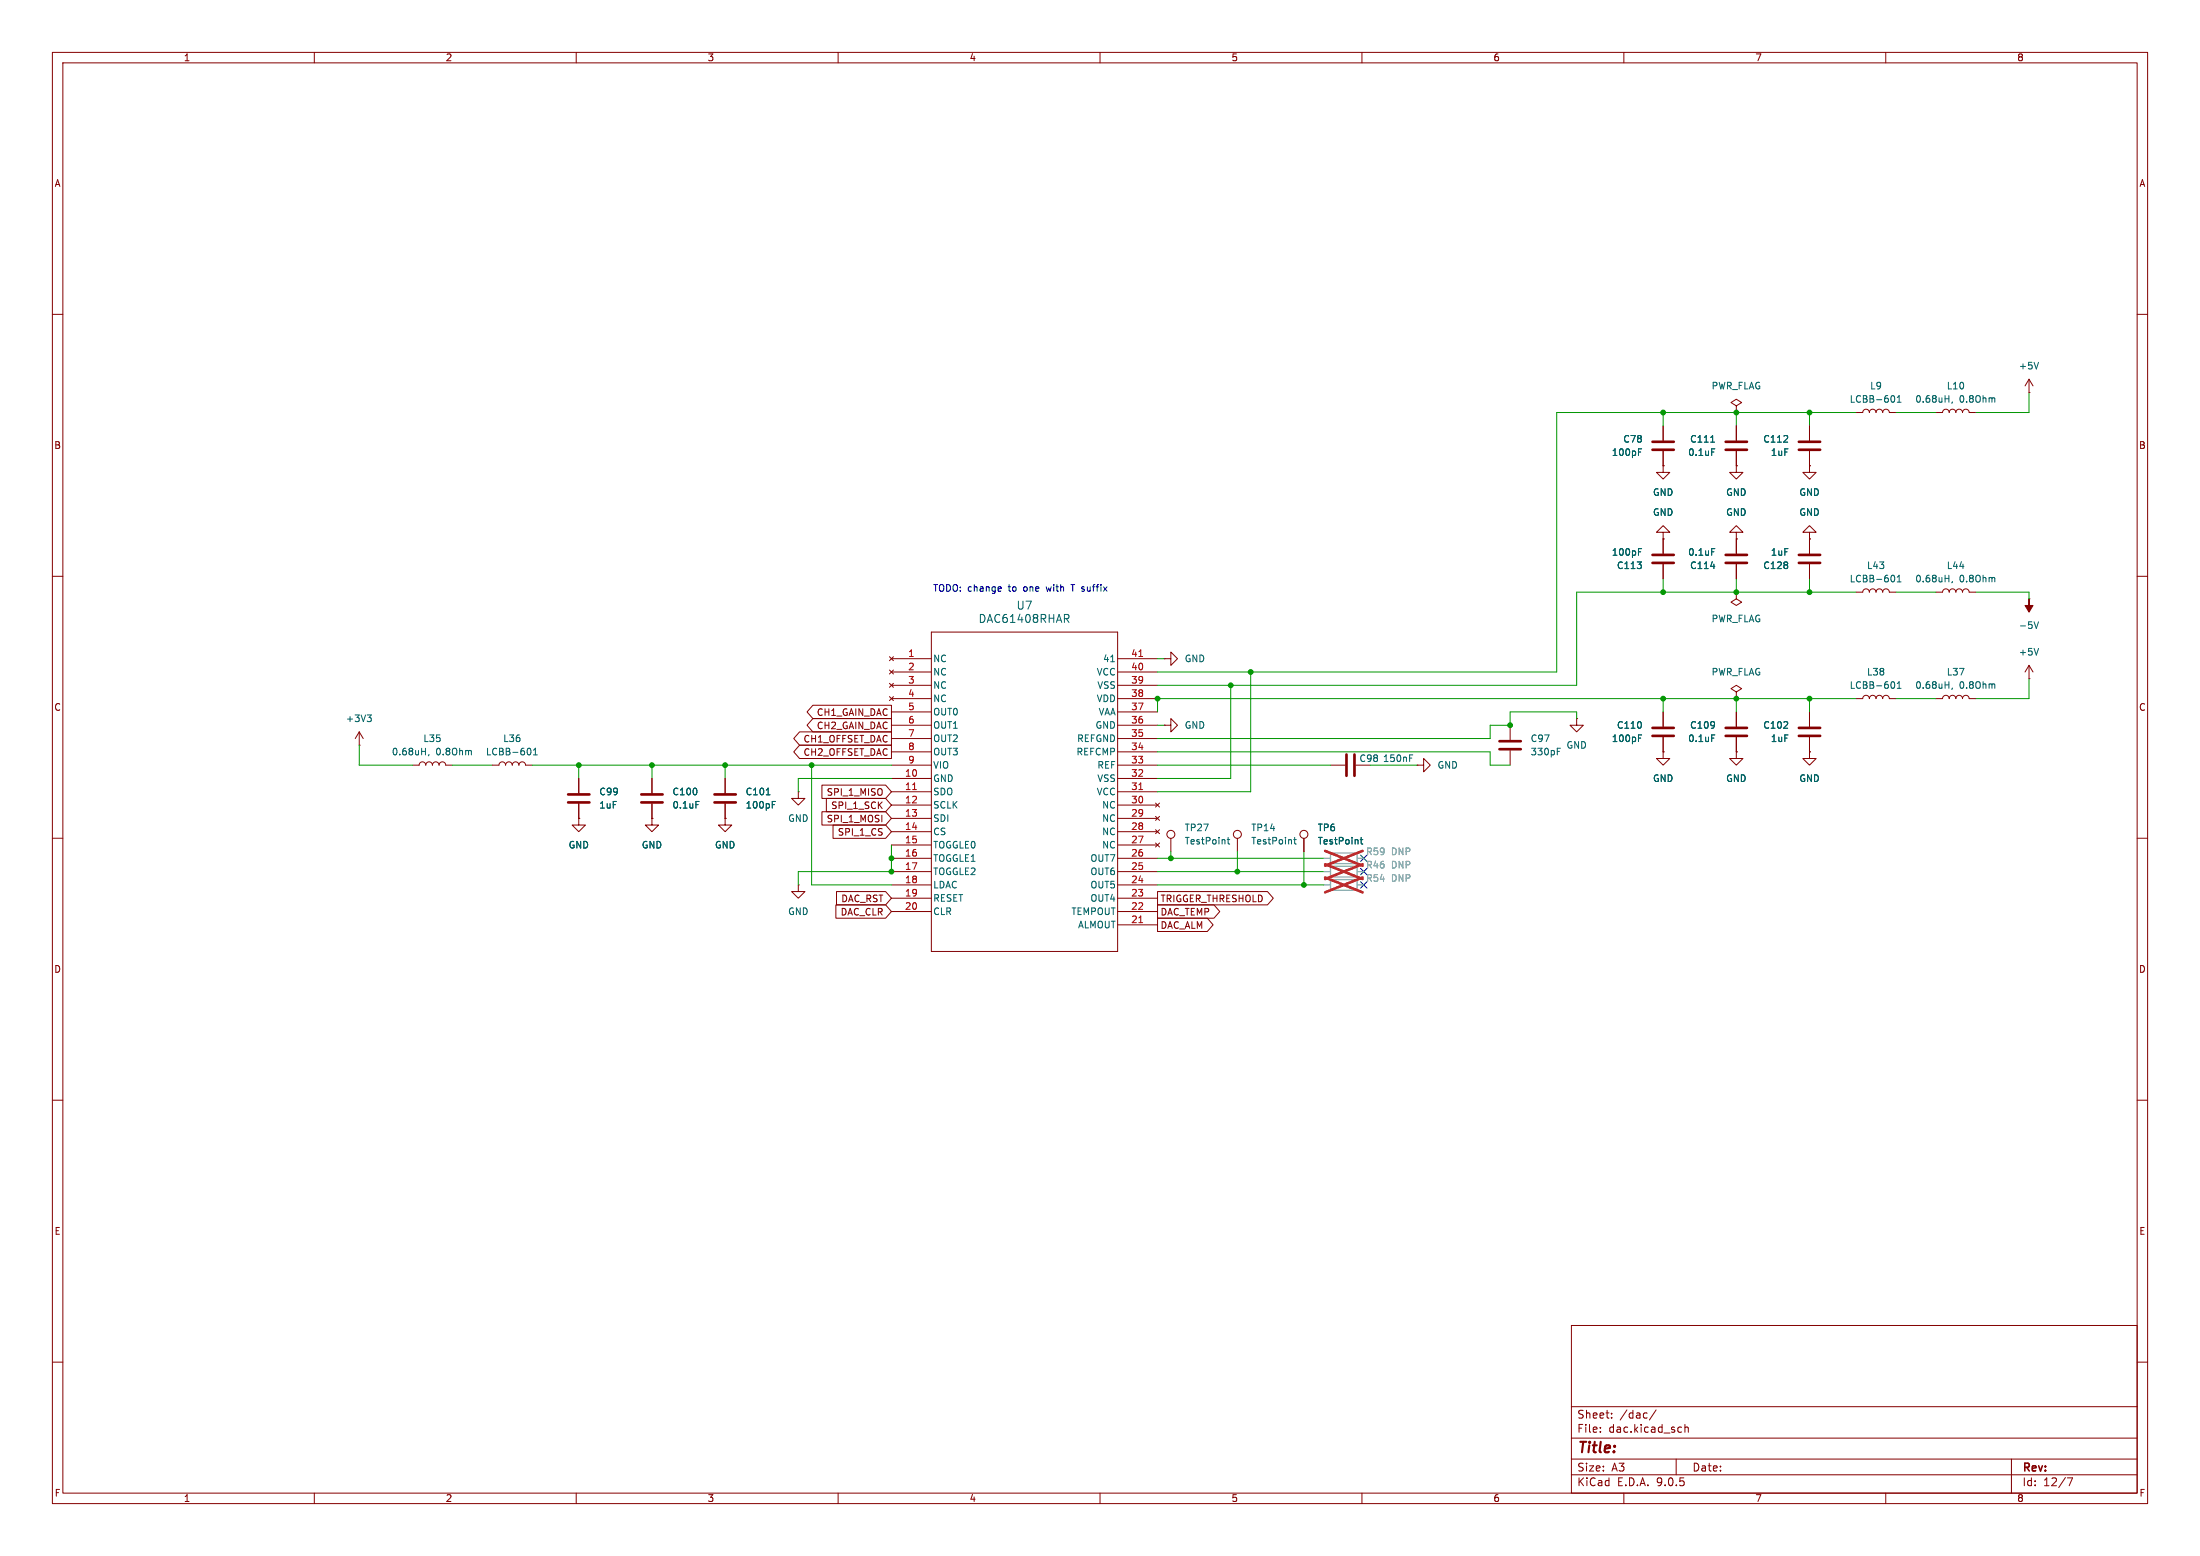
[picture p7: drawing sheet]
<svg xmlns="http://www.w3.org/2000/svg" width="420mm" height="297mm" viewBox="0 0 420 297" stroke-linecap="round" stroke-linejoin="round" font-family="sans-serif">
<g fill="none" stroke="#840000" stroke-width=".19">
<path d="M10 10h400v277h-400zM12 12h396v273h-396zM60 10v2M110 10v2M160 10v2M210 10v2M260 10v2M310 10v2M360 10v2M10 60h2M331.5 77.5l1-.7-1-.6-1 .6 1 .7v1.2M331.5 78.7h.1"/>
<path d="M354.3 78.7h1.3a.64 .64 0 0 1 .6-.6 .64 .64 0 0 1 .7 .6 .64 .64 0 0 1 .6-.6 .64 .64 0 0 1 .6 .6 .64 .64 0 0 1 .7-.6 .64 .64 0 0 1 .6 .6 .64 .64 0 0 1 .6-.6 .64 .64 0 0 1 .7 .6h1.2M369.6 78.7h1.2a.64 .64 0 0 1 .7-.6 .64 .64 0 0 1 .6 .6 .64 .64 0 0 1 .6-.6 .64 .64 0 0 1 .7 .6 .64 .64 0 0 1 .6-.6 .64 .64 0 0 1 .6 .6 .64 .64 0 0 1 .7-.6 .64 .64 0 0 1 .6 .6h1.3M387.3 74.9h.1M387.3 72.4v2.5M387.3 72.4l-.7 1.3M387.3 72.4l.8 1.3M408 60h2M317.5 88.9v1.3h-1.3l1.3 1.2 1.3-1.2h-1.3M317.5 88.9h.1M317.5 81.3v2.8M317.5 86.1v2.8M331.5 88.9v1.3h-1.3l1.3 1.2 1.2-1.2h-1.2"/>
<path d="M331.5 88.9h.1M331.5 81.3v2.8M331.5 86.1v2.8M345.4 88.9v1.3h-1.2l1.2 1.2 1.3-1.2h-1.3M345.4 88.9h.1M345.4 81.3v2.8M345.4 86.1v2.8M10 110h2M317.5 101.6h1.3l-1.3-1.3-1.3 1.3h1.3v1.3M317.5 102.9h.1M317.5 102.9v2.8M317.5 107.7v2.8"/>
<path d="M331.5 113v1.3l1 .6-1 .7-1-.7 1-.6M331.5 113h.1M331.5 101.6h1.2l-1.2-1.3-1.3 1.3h1.3v1.3M331.5 102.9h.1M331.5 102.9v2.8M331.5 107.7v2.8M345.4 101.6h1.3l-1.3-1.3-1.2 1.3h1.2v1.3M345.4 102.9h.1M345.4 102.9v2.8M345.4 107.7v2.8M354.3 113h1.3a.64 .64 0 0 1 .6-.6 .64 .64 0 0 1 .7 .6 .64 .64 0 0 1 .6-.6 .64 .64 0 0 1 .6 .6 .64 .64 0 0 1 .7-.6 .64 .64 0 0 1 .6 .6 .64 .64 0 0 1 .6-.6 .64 .64 0 0 1 .7 .6h1.2M369.6 113h1.2a.64 .64 0 0 1 .7-.6 .64 .64 0 0 1 .6 .6 .64 .64 0 0 1 .6-.6 .64 .64 0 0 1 .7 .6 .64 .64 0 0 1 .6-.6 .64 .64 0 0 1 .6 .6 .64 .64 0 0 1 .7-.6 .64 .64 0 0 1 .6 .6h1.3"/>
<path d="M387.3 114.3h.1M408 110h2M68.6 139.7l-.8 1.3M68.6 139.7l.7 1.3M68.6 139.7v2.5M152.6 139.7h17.6v2.5h-17.6l-1.1-1.2zM155.2 137.2h15v2.5h-15l-1.1-1.3zM155.2 134.6h15v2.6h-15l-1.1-1.3zM169.8 125.3l.8 .8M169.8 127.9l.8 .8M169.8 130.4l.8 .8M169.8 133l.8 .7"/>
<path d="M170.2 133.4h7.6M170.2 125.7h7.6M170.2 128.3h7.6M170.2 130.8h7.6M170.2 135.9h7.6M170.2 138.4h7.6M170.6 125.3l-.8 .8M170.6 127.9l-.8 .8M170.6 130.4l-.8 .8M170.6 133l-.8 .7M177.8 120.7h35.6v60.9h-35.6zM213.4 133.4h7.6"/>
<path d="M213.4 125.7h7.6M213.4 128.3h7.6M213.4 130.8h7.6M213.4 135.9h7.6M213.4 138.4h7.6M222.2 125.7h1.3v-1.2l1.3 1.2-1.3 1.3v-1.3M222.2 125.7h.1M222.2 138.4h1.3v-1.2l1.3 1.2-1.3 1.3v-1.3M222.2 138.4h.1M288.3 138.4v2.8M301 137.2v1.2h1.3l-1.3 1.3-1.3-1.3h1.3M301 137.2h.1"/>
<path d="M317.5 135.9v2.8M331.5 132.1l1-.7-1-.6-1 .6 1 .7v1.3M331.5 133.4h.1M331.5 135.9v2.8M345.4 135.9v2.8M354.3 133.4h1.3a.64 .64 0 0 1 .6-.7 .64 .64 0 0 1 .7 .7 .64 .64 0 0 1 .6-.7 .64 .64 0 0 1 .6 .7 .64 .64 0 0 1 .7-.7 .64 .64 0 0 1 .6 .7 .64 .64 0 0 1 .6-.7 .64 .64 0 0 1 .7 .7h1.2M369.6 133.4h1.2a.64 .64 0 0 1 .7-.7 .64 .64 0 0 1 .6 .7 .64 .64 0 0 1 .6-.7 .64 .64 0 0 1 .7 .7 .64 .64 0 0 1 .6-.7 .64 .64 0 0 1 .6 .7 .64 .64 0 0 1 .7-.7 .64 .64 0 0 1 .6 .7h1.3M387.3 129.5h.1M387.3 127l-.7 1.3M387.3 127l.8 1.3M387.3 127v2.5M10 160h2"/>
<path d="M68.6 142.2h.1M78.7 146.1h1.3a.64 .64 0 0 1 .6-.7 .64 .64 0 0 1 .7 .7 .64 .64 0 0 1 .6-.7 .64 .64 0 0 1 .6 .7 .64 .64 0 0 1 .7-.7 .64 .64 0 0 1 .6 .7 .64 .64 0 0 1 .7-.7 .64 .64 0 0 1 .6 .7h1.3M94 146.1h1.2a.64 .64 0 0 1 .7-.7 .64 .64 0 0 1 .6 .7 .64 .64 0 0 1 .7-.7 .64 .64 0 0 1 .6 .7 .64 .64 0 0 1 .6-.7 .64 .64 0 0 1 .7 .7 .64 .64 0 0 1 .6-.7 .64 .64 0 0 1 .6 .7h1.3M110.5 156.2v1.3h1.3l-1.3 1.3-1.3-1.3h1.3M110.5 156.2h.1M110.5 148.6v2.8M110.5 153.4v2.8M124.5 156.2v1.3h1.2l-1.2 1.3-1.3-1.3h1.3M124.5 156.2h.1M124.5 148.6v2.8M124.5 153.4v2.8M138.4 156.2v1.3h1.3l-1.3 1.3-1.2-1.3h1.2"/>
<path d="M138.4 156.2h.1M138.4 148.6v2.8M138.4 153.4v2.8M152.4 151.1v1.3h1.3l-1.3 1.3-1.3-1.3h1.3M152.4 151.1h.1M152.6 142.2h17.6v2.6h-17.6l-1.1-1.3zM156.9 154.9h12.2l1.1 1.3-1.1 1.3h-12.2zM156.9 149.9h12.2l1.1 1.2-1.1 1.3h-12.2zM157.8 152.4h11.3l1.1 1.3-1.1 1.2h-11.3zM159 157.5h10.1l1.1 1.3-1.1 1.2h-10.1zM170.2 146.1h7.6M170.2 141h7.6"/>
<path d="M170.2 143.5h7.6M170.2 148.6h7.6M170.2 151.1h7.6M170.2 153.7h7.6M170.2 156.2h7.6M170.2 158.8h7.6M213.4 146.1h7.6M213.4 141h7.6M213.4 143.5h7.6M213.4 148.6h7.6M213.4 151.1h7.6M213.4 153.7h7.6"/>
<path d="M213.4 156.2h7.6M213.4 158.8h7.6M220.6 153.3l.8 .8M220.6 155.8l.8 .8M220.6 158.4l.8 .7M221.4 153.3l-.8 .8M221.4 155.8l-.8 .8M221.4 158.4l-.8 .7M254 146.1h2.8M258.8 146.1h2.8M270.5 146.1h1.3v-1.3l1.2 1.3-1.2 1.2v-1.2M270.5 146.1h.1"/>
<path d="M288.3 143.3v2.8M317.5 143.5v1.3h-1.3l1.3 1.3 1.3-1.3h-1.3M317.5 143.5h.1M317.5 140.7v2.8M331.5 143.5v1.3h-1.3l1.3 1.3 1.2-1.3h-1.2M331.5 143.5h.1M331.5 140.7v2.8M345.4 143.5v1.3h-1.2l1.2 1.3 1.3-1.3h-1.3M345.4 143.5h.1M345.4 140.7v2.8M408 160h2M152.4 168.9v1.3h1.3l-1.3 1.3-1.3-1.3h1.3"/>
<path d="M152.4 168.9h.1M159.6 172.7h9.5l1.1 1.3-1.1 1.3h-9.5zM159.7 170.2h9.4l1.1 1.3-1.1 1.2h-9.4zM170.2 161.3h7.6M170.2 163.8h7.6M170.2 166.4h7.6M170.2 168.9h7.6M170.2 171.5h7.6M170.2 174h7.6M213.4 161.3h7.6M213.4 163.8h7.6M213.4 166.4h7.6"/>
<path d="M213.4 168.9h7.6M213.4 171.5h7.6M213.4 174h7.6M213.4 176.5h7.6M220.6 160.9l.8 .8M221 172.7h10.7l1.2 1.3-1.2 1.3h-10.7zM221 175.3h9.5l1.1 1.2-1.1 1.3h-9.5zM221 170.2h21l1.1 1.3-1.1 1.2h-21zM221.4 160.9l-.8 .8M223.5 160v2.6M236.2 160v2.6M248.9 160v2.6"/>
<path d="M10 210h2M408 210h2M300 253h108v32h-108zM10 260h2M300 278.5h108M300 274.5h108M300 268.5h108M305.5 273.2v.2M305.5 272.5v.1M307.7 270.5v.2M307.7 269.8v.1M316.2 269.1l-1.3 1.9"/>
<path d="M320 278.5v3M320.9 272.4l.1 .1M321 273.3l-.1 .1M321.7 271.9v1.5M321.7 272.5l.2-.1 .3 .1 .1 .9M384 278.5v6.5M408 260h2M60 285v2M110 285v2M160 285v2M210 285v2M260 285v2"/>
<path d="M300 281.5h108M310 285v2M360 285v2M394.7 282.1h1l-.7 1.5"/>
<circle cx="223.5" cy="159.3" r=".76"/>
<circle cx="236.2" cy="159.3" r=".76"/>
<circle cx="248.9" cy="159.3" r=".76"/>
</g>
<g fill="none" stroke="#006464" stroke-width=".19">
<path d="M361.4 75.5a.79 .79 0 0 1 0 1.3M362.2 75.9l.4-.4v1.3M362.2 76.8h.7M372.7 76.7l-.1 .3M389.2 69.2l-.5 1.2M312.8 86.3h.4M312.8 85.7h.6M326.6 84.4h.7M326.8 85.7h.6M203.2 117.3h.6l.3 .3-.2 .4-.7 .1M203.6 118.1l.5 .7M312.8 104.7h.6"/>
<path d="M312.8 105.3h.4M326.6 108.1h.8M326.8 104.7h.6M361.4 109.8a.79 .79 0 0 1 0 1.3M362.2 111.1h.7M362.2 110.2l.4-.4v1.3M372.7 111l-.1 .3M388.3 118.7l.4 1.3 .5-1.3M70.1 136.5h.8l-.4 .5M70.6 137l.3 .2v.3l-.3 .2M212 126.3h.8M361.4 130.1a.79 .79 0 0 1 0 1.3"/>
<path d="M362.2 130.5l.4-.4v1.3M362.2 131.4h.7M372.7 131.3l-.1 .3M389.2 123.8l-.5 1.2M81.9 144l-.1 .3M101.1 142.8a.79 .79 0 0 1 0 1.3M101.8 144.1h.8M101.8 143.2l.4-.4v1.3M132.9 153h.6M146.3 151.7h.7M147.4 153h.6M147.4 153.6h.5"/>
<path d="M234.5 159.8v1.1l.3 .2M247.2 159.8v1.1l.3 .2M259.9 159.8v1.1l.3 .2M269.1 144.1h.6M269.1 144.7h.4M297.3 143.4h.4M297.3 142.8h.6M312.8 140.9h.4M312.8 140.3h.6M326.8 140.3h.6M234.3 160.3h.5M247 160.3h.5"/>
<path d="M259.7 160.3h.5"/>
</g>
<g fill="none" stroke="#840000" stroke-width=".51">
<path d="M315.5 84.3h4M315.5 85.9h4M329.4 84.3h4.1M329.4 85.9h4.1M343.4 84.3h4.1M343.4 85.9h4.1M315.5 107.4h4M315.5 105.9h4M329.4 107.4h4.1M329.4 105.9h4.1M343.4 107.4h4.1M343.4 105.9h4.1"/>
<path d="M315.5 138.9h4M329.4 138.9h4.1M343.4 138.9h4.1M108.5 151.6h4M108.5 153.2h4M122.4 151.6h4.1M122.4 153.2h4.1M136.4 151.6h4.1M136.4 153.2h4.1M257 144v4.1M258.6 144v4.1M286.3 141.5h4"/>
<path d="M286.3 143h4M315.5 140.5h4M329.4 140.5h4.1M343.4 140.5h4.1"/>
</g>
<path d="M254 167.9h5.1v2h-5.1zM254 162.8h5.1v2h-5.1zM254 165.4h5.1v2h-5.1z" fill="none" stroke="#a1a1a1" stroke-width=".25"/>
<path d="M252.7 168.9h1.3M252.7 163.8h1.3M252.7 166.4h1.3M259.1 168.9h1.2M259.1 163.8h1.2M259.1 166.4h1.2" fill="none" stroke="#a1a1a1" stroke-width=".19"/>
<path d="M253 167.5l7.1 2.8M253 162.4l7.1 2.8M253 165l7.1 2.8M260.1 167.5l-7.1 2.8M260.1 162.4l-7.1 2.8M260.1 165l-7.1 2.8" fill="none" stroke="#e12e31" stroke-width=".46"/>
<path d="M217.4 125.3h.7M174.2 150.7h.8M217.4 150.7h.7M217.4 176.1h.7" fill="none" stroke="#a90000" stroke-width=".19"/>
<path d="M387.3 114.3v1.3h.8l-.8 1.2-.7-1.2h.7z" fill="#840000" stroke="#840000" stroke-width=".19"/>
<g fill="none" stroke="#009600" stroke-width=".19">
<path d="M317.5 78.7v2.6M331.5 78.7v2.6M345.4 78.7v2.6M354.3 78.7h-57.1v49.6h-76.2M361.9 78.7h7.7M387.3 74.9v3.8h-10.1M317.5 110.5v2.5M331.5 110.5v2.5M345.4 110.5v2.5M354.3 113h-53.3v17.8h-80M361.9 113h7.7M377.2 113h10.1v1.3"/>
<path d="M221 138.4h1.2M221 125.7h1.2M234.9 130.8v17.8h-13.9M238.8 128.3v22.8h-17.8M301 137.2v-1.3h-12.7v2.5h-3.8v2.6h-63.5M317.5 133.4v2.5M331.5 133.4v2.5M345.4 133.4v2.5M354.3 133.4h-133.3v2.5M361.9 133.4h7.7M387.3 129.5v3.9h-10.1M68.6 142.2v3.9h10.1"/>
<path d="M86.4 146.1h7.6M101.6 146.1h68.6M110.5 146.1v2.5M124.5 146.1v2.5M138.4 146.1v2.5M154.9 146.1v22.8h15.3M170.2 148.6h-17.8v2.5M221 146.1h33M221 143.5h63.5v2.6h3.8M261.6 146.1h8.9M170.2 161.3v5.1h-17.8v2.5M221 166.4h31.7"/>
<path d="M221 168.9h31.7M221 163.8h31.7M223.5 162.6v1.2M236.2 162.6v3.8M248.9 162.6v6.3"/>
</g>
<path d="M259.7 168.3l1.3 1.2M259.7 165.8l1.3 1.2M259.7 163.2l1.3 1.2M261 168.3l-1.3 1.2M261 165.8l-1.3 1.2M261 163.2l-1.3 1.2" fill="none" stroke="#000084" stroke-width=".19"/>
<path d="M190.9 112l.2 .3-.6 .1M191.1 112.8l-.2 .1M204.4 111.6h.8" fill="none" stroke="#0000c2" stroke-width=".19"/>
<g fill="#009600" stroke="#009600" stroke-width=".19">
<circle cx="223.5" cy="163.8" r=".46"/>
<circle cx="248.9" cy="168.9" r=".46"/>
<circle cx="236.2" cy="166.4" r=".46"/>
<circle cx="238.8" cy="128.3" r=".46"/>
<circle cx="234.9" cy="130.8" r=".46"/>
<circle cx="221" cy="133.4" r=".46"/>
<circle cx="170.2" cy="166.4" r=".46"/>
<circle cx="170.2" cy="163.8" r=".46"/>
<circle cx="345.4" cy="113" r=".46"/>
<circle cx="345.4" cy="133.4" r=".46"/>
<circle cx="345.4" cy="78.7" r=".46"/>
<circle cx="317.5" cy="78.7" r=".46"/>
<circle cx="331.5" cy="78.7" r=".46"/>
<circle cx="317.5" cy="133.4" r=".46"/>
<circle cx="331.5" cy="113" r=".46"/>
<circle cx="317.5" cy="113" r=".46"/>
<circle cx="288.3" cy="138.4" r=".46"/>
<circle cx="331.5" cy="133.4" r=".46"/>
<circle cx="154.9" cy="146.1" r=".46"/>
<circle cx="138.4" cy="146.1" r=".46"/>
<circle cx="124.5" cy="146.1" r=".46"/>
<circle cx="110.5" cy="146.1" r=".46"/>
</g>
<text font-size="2.8" fill="#840000" x="301" y="277.9">Title:</text>
<g font-size="2.1" fill="#006464">
<text x="186.7" y="119.1">DAC61408RHAR</text>
<text x="194" y="116.6">U7</text>
</g>
<g font-size="2.1" fill="#840000">
<text x="301" y="273.7">File:</text>
<text x="301" y="271">Sheet:</text>
<text x="307.1" y="273.7">dac.kicad_sch</text>
<text x="309.2" y="271">/dac/</text>
<text x="301" y="281.1">Size:</text>
<text x="307.6" y="281.1">A3</text>
<text x="323" y="281.1">Date:</text>
<text x="386" y="281.3">Rev:</text>
<text x="301" y="283.9">KiCad</text>
<text x="308.7" y="283.9">E.D.A.</text>
<text x="316.3" y="283.9">9.0.5</text>
<text x="386" y="283.9">Id:</text>
<text x="390.1" y="283.9">12/7</text>
</g>
<g font-size="1.8" fill="#840000">
<text x="35" y="11.9">1</text>
<text x="85" y="11.9">2</text>
<text x="135" y="11.9">3</text>
<text x="185" y="11.9">4</text>
<text x="235" y="11.9">5</text>
<text x="285" y="11.9">6</text>
<text x="335" y="11.9">7</text>
<text x="385" y="11.9">8</text>
<text x="10.3" y="35.9">A</text>
<text x="408.3" y="35.9">A</text>
<text x="10.3" y="85.9">B</text>
<text x="408.2" y="85.9">B</text>
<text x="10.3" y="135.9">C</text>
<text x="155.8" y="136.8">CH1_GAIN_DAC</text>
<text x="408.2" y="135.9">C</text>
<text x="153.3" y="141.9">CH1_OFFSET_DAC</text>
<text x="155.8" y="139.4">CH2_GAIN_DAC</text>
<text x="153.3" y="144.5">CH2_OFFSET_DAC</text>
<text x="157.7" y="152.1">SPI_1_MISO</text>
<text x="158.6" y="154.6">SPI_1_SCK</text>
<text x="157.7" y="157.2">SPI_1_MOSI</text>
<text x="159.8" y="159.7">SPI_1_CS</text>
<text x="160.5" y="172.4">DAC_RST</text>
<text x="221.5" y="172.4">TRIGGER_THRESHOLD</text>
<text x="160.4" y="174.9">DAC_CLR</text>
<text x="221.5" y="174.9">DAC_TEMP</text>
<text x="221.5" y="177.5">DAC_ALM</text>
<text x="10.3" y="185.9">D</text>
<text x="408.2" y="185.9">D</text>
<text x="10.3" y="235.9">E</text>
<text x="408.3" y="235.9">E</text>
<text x="10.3" y="285.9">F</text>
<text x="35" y="286.9">1</text>
<text x="85" y="286.9">2</text>
<text x="135" y="286.9">3</text>
<text x="185" y="286.9">4</text>
<text x="235" y="286.9">5</text>
<text x="285" y="286.9">6</text>
<text x="335" y="286.9">7</text>
<text x="385" y="286.9">8</text>
<text x="408.3" y="285.9">F</text>
</g>
<g font-size="1.8" fill="#006464">
<text x="385.3" y="70.7">+5V</text>
<text x="326.7" y="74.5">PWR_FLAG</text>
<text x="353" y="77.1">LCBB-601</text>
<text x="356.9" y="74.5">L9</text>
<text x="365.5" y="77.1">0.68uH,</text>
<text x="371.6" y="74.5">L10</text>
<text x="374" y="77.1">0.8Ohm</text>
<text x="307.6" y="87.2">100pF</text>
<text x="309.8" y="84.7">C78</text>
<text x="322.2" y="87.2">0.1uF</text>
<text x="322.5" y="84.7">C111</text>
<text x="336.5" y="84.7">C112</text>
<text x="338" y="87.2">1uF</text>
<text x="315.5" y="94.8">GND</text>
<text x="329.4" y="94.8">GND</text>
<text x="343.4" y="94.8">GND</text>
<text x="315.5" y="98.7">GND</text>
<text x="329.4" y="98.7">GND</text>
<text x="343.4" y="98.7">GND</text>
<text x="307.6" y="106.3">100pF</text>
<text x="322.2" y="106.3">0.1uF</text>
<text x="338" y="106.3">1uF</text>
<text x="308.6" y="108.8">C113</text>
<text x="322.5" y="108.8">C114</text>
<text x="336.5" y="108.8">C128</text>
<text x="353" y="111.4">LCBB-601</text>
<text x="356.3" y="108.8">L43</text>
<text x="365.5" y="111.4">0.68uH,</text>
<text x="371.6" y="108.8">L44</text>
<text x="374" y="111.4">0.8Ohm</text>
<text x="326.7" y="119">PWR_FLAG</text>
<text x="385.3" y="120.2">-5V</text>
<text x="385.3" y="125.3">+5V</text>
<text x="178.1" y="126.6">NC</text>
<text x="178.1" y="129.1">NC</text>
<text x="178.1" y="131.7">NC</text>
<text x="209.3" y="129.1">VCC</text>
<text x="209.4" y="131.7">VSS</text>
<text x="210.5" y="126.6">41</text>
<text x="226.1" y="126.6">GND</text>
<text x="326.7" y="129.1">PWR_FLAG</text>
<text x="353" y="131.7">LCBB-601</text>
<text x="356.3" y="129.1">L38</text>
<text x="365.5" y="131.7">0.68uH,</text>
<text x="371.6" y="129.1">L37</text>
<text x="374" y="131.7">0.8Ohm</text>
<text x="178.1" y="134.2">NC</text>
<text x="178.1" y="136.8">OUT0</text>
<text x="209.3" y="134.2">VDD</text>
<text x="209.6" y="136.8">VAA</text>
<text x="65.9" y="138">+3V3</text>
<text x="80.7" y="141.8">L35</text>
<text x="96" y="141.8">L36</text>
<text x="178.1" y="139.3">OUT1</text>
<text x="178.1" y="141.8">OUT2</text>
<text x="205.5" y="141.8">REFGND</text>
<text x="209" y="139.3">GND</text>
<text x="226.1" y="139.3">GND</text>
<text x="292.1" y="141.8">C97</text>
<text x="299" y="143.1">GND</text>
<text x="307.6" y="141.8">100pF</text>
<text x="308.6" y="139.3">C110</text>
<text x="322.2" y="141.8">0.1uF</text>
<text x="322.5" y="139.3">C109</text>
<text x="336.5" y="139.3">C102</text>
<text x="338" y="141.8">1uF</text>
<text x="74.7" y="144.4">0.68uH,</text>
<text x="83.2" y="144.4">0.8Ohm</text>
<text x="92.7" y="144.4">LCBB-601</text>
<text x="178.1" y="144.4">OUT3</text>
<text x="178.1" y="146.9">VIO</text>
<text x="178.1" y="149.5">GND</text>
<text x="205.4" y="144.4">REFCMP</text>
<text x="209.4" y="146.9">REF</text>
<text x="209.4" y="149.5">VSS</text>
<text x="259.4" y="145.6">C98</text>
<text x="263.9" y="145.6">150nF</text>
<text x="274.3" y="146.9">GND</text>
<text x="292.1" y="144.4">330pF</text>
<text x="315.5" y="149.5">GND</text>
<text x="329.4" y="149.5">GND</text>
<text x="343.4" y="149.5">GND</text>
<text x="114.3" y="154.5">1uF</text>
<text x="114.3" y="152">C99</text>
<text x="128.3" y="152">C100</text>
<text x="128.3" y="154.5">0.1uF</text>
<text x="142.2" y="152">C101</text>
<text x="142.2" y="154.5">100pF</text>
<text x="178.1" y="152">SDO</text>
<text x="178.1" y="154.5">SCLK</text>
<text x="209.3" y="152">VCC</text>
<text x="210.3" y="154.5">NC</text>
<text x="150.4" y="157.1">GND</text>
<text x="178.1" y="157.1">SDI</text>
<text x="178.1" y="159.6">CS</text>
<text x="210.3" y="157.1">NC</text>
<text x="210.3" y="159.6">NC</text>
<text x="226.1" y="161.4">TestPoint</text>
<text x="226.1" y="158.9">TP27</text>
<text x="238.8" y="161.4">TestPoint</text>
<text x="238.8" y="158.9">TP14</text>
<text x="251.5" y="158.9">TP6</text>
<text x="251.5" y="161.4">TestPoint</text>
<text x="108.5" y="162.2">GND</text>
<text x="122.4" y="162.2">GND</text>
<text x="136.4" y="162.2">GND</text>
<text x="178.1" y="162.2">TOGGLE0</text>
<text x="178.1" y="164.7">TOGGLE1</text>
<text x="178.1" y="167.2">TOGGLE2</text>
<text x="208.1" y="164.7">OUT7</text>
<text x="208.1" y="167.2">OUT6</text>
<text x="210.3" y="162.2">NC</text>
<text x="178.1" y="169.8">LDAC</text>
<text x="178.1" y="172.3">RESET</text>
<text x="208.1" y="169.8">OUT5</text>
<text x="208.1" y="172.3">OUT4</text>
<text x="150.4" y="174.9">GND</text>
<text x="178.1" y="174.9">CLR</text>
<text x="204.4" y="174.9">TEMPOUT</text>
<text x="205.7" y="177.4">ALMOUT</text>
</g>
<g font-size="1.8" fill="#0000c2">
<text x="178" y="113.1">TODO: change</text>
<text x="192.6" y="113.1">to</text>
<text x="195.7" y="113.1">one</text>
<text x="200.2" y="113.1">with</text>
<text x="205.2" y="113.1">T suffix</text>
</g>
<g font-size="1.8" fill="#a90000">
<text x="173.3" y="125.5">1</text>
<text x="215.9" y="125.5">41</text>
<text x="173.3" y="128">2</text>
<text x="173.3" y="130.6">3</text>
<text x="215.9" y="128">40</text>
<text x="215.9" y="130.6">39</text>
<text x="173.3" y="133.1">4</text>
<text x="173.3" y="135.6">5</text>
<text x="215.9" y="133.1">38</text>
<text x="215.9" y="135.6">37</text>
<text x="173.3" y="138.2">6</text>
<text x="173.3" y="140.7">7</text>
<text x="173.3" y="143.3">8</text>
<text x="215.9" y="143.3">34</text>
<text x="215.9" y="138.2">36</text>
<text x="215.9" y="140.7">35</text>
<text x="172.7" y="148.3">10</text>
<text x="173.3" y="145.8">9</text>
<text x="215.9" y="145.8">33</text>
<text x="215.9" y="148.3">32</text>
<text x="172.7" y="150.9">11</text>
<text x="172.7" y="153.4">12</text>
<text x="172.7" y="156">13</text>
<text x="215.9" y="150.9">31</text>
<text x="215.9" y="153.4">30</text>
<text x="215.9" y="156">29</text>
<text x="172.7" y="158.5">14</text>
<text x="172.7" y="161">15</text>
<text x="215.9" y="158.5">28</text>
<text x="215.9" y="161">27</text>
<text x="172.7" y="163.6">16</text>
<text x="172.7" y="166.1">17</text>
<text x="215.9" y="163.6">26</text>
<text x="215.9" y="166.1">25</text>
<text x="172.7" y="168.7">18</text>
<text x="172.7" y="171.2">19</text>
<text x="172.7" y="173.7">20</text>
<text x="215.9" y="168.7">24</text>
<text x="215.9" y="171.2">23</text>
<text x="215.9" y="173.7">22</text>
<text x="215.9" y="176.3">21</text>
</g>
<g font-size="1.8" fill="#989898">
<text x="260.7" y="163.4">R59</text>
<text x="260.7" y="166">R46</text>
<text x="265.4" y="163.4">DNP</text>
<text x="265.4" y="166">DNP</text>
<text x="260.7" y="168.5">R54</text>
<text x="265.4" y="168.5">DNP</text>
</g>
</svg>
